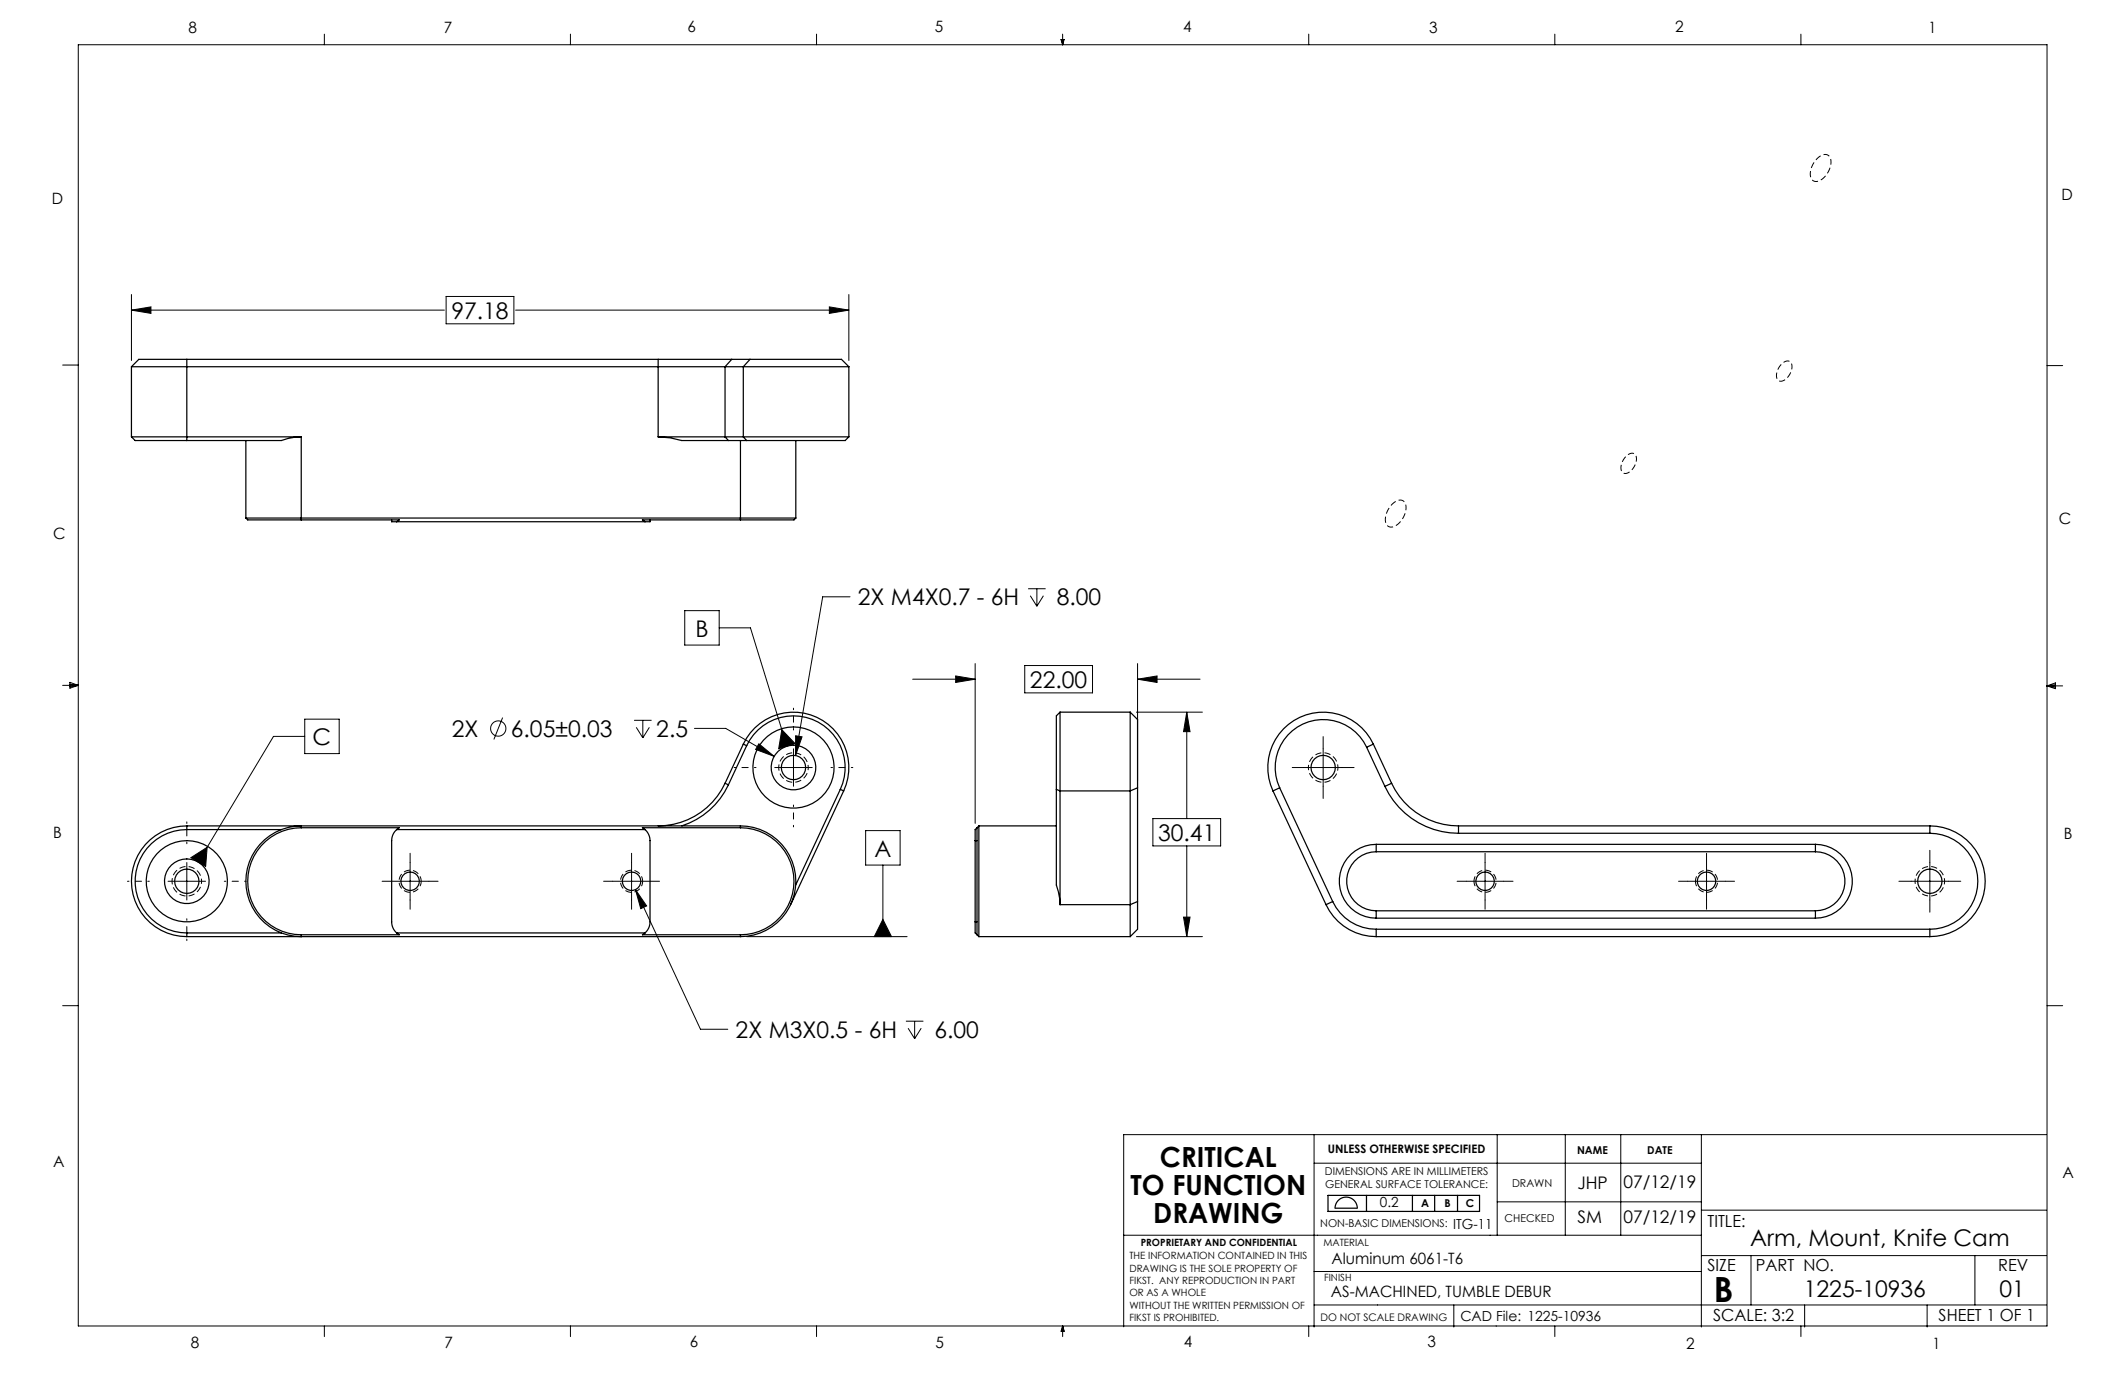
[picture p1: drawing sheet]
<svg xmlns="http://www.w3.org/2000/svg" width="432mm" height="279mm" viewBox="0 0 432 279" stroke-linecap="round" stroke-linejoin="round" font-family="sans-serif">
<g fill="none" stroke="#000" stroke-width=".25">
<path d="M26.7 74.5h120.6M26.7 74.5v14.3M38 73h-9.8l-1.5 1.5M38 73v16.5M38 73h95.7M133.7 73h15M133.7 73v15.8M147.3 74.5h3.7M147.3 74.5v14.3M148.7 73l-1.4 1.5M148.7 73h3.7M151 74.5h21.5"/>
<path d="M151 74.5v14.3M152.4 73h18.6l1.5 1.5M152.4 73l-1.4 1.5M172.5 74.5v14.3M26.7 88.8h34.5M26.7 88.8l.8 .7h10.5M50 89.5v15.8M61.2 88.8l-2.7 .3-1.3 .4h-19.2M61.2 88.8v16.8M133.7 88.8h13.6M133.7 88.8l2.5 .2 2.3 .5h9.5M147.3 88.8h3.7"/>
<path d="M147.3 88.8l.7 .7M148 89.5h3.7M150.5 89.5v16.1M151 88.8h21.5M151 88.8l.7 .7M161.7 89.5v15.8M172.5 88.8l-.8 .7h-20M50 105.3h111.7M50 105.3a.9 .9 0 0 0 1 .3h10.2M61.2 105.6h19.9l-.5 .4M79.6 105.6v.4h1M80.6 106h50.5"/>
<path d="M132.1 105.6v.4h-1M150.5 105.6h-20l.6 .4M161.7 105.3a.9 .9 0 0 1-1.1 .3h-10.1M147.3 159.2a15 15 0 0 1-13.6 8.6M147.3 159.2l.7 .3M148 159.5a15.7 15.7 0 0 1-9.5 8.3M151 151.2a11.2 11.2 0 0 1 15-5.4 11.2 11.2 0 0 1 5.4 14.9M151 151.2l.7 .3M151 151.2l-3.7 8M151.7 151.5a10.5 10.5 0 0 1 14-5.1 10.5 10.5 0 0 1 5.1 14M151.7 151.5l-3.7 8M215.4 144.7v16"/>
<path d="M215.4 144.7l-.7 .8v14.9M215.4 144.7h14.3M229.7 144.7v16M229.7 144.7l1.5 1.5v13.9M277.7 151.8a9.7 9.7 0 0 0-13-4.7 9.7 9.7 0 0 0-4.7 13M277.7 151.8l3.7 8M279.1 151.2a11.2 11.2 0 0 0-15-5.4 11.2 11.2 0 0 0-5.4 14.9M279.1 151.2l-1.4 .6M279.1 151.2l3.7 8M281.4 159.8a16.5 16.5 0 0 0 15 9.5M282.8 159.2a15 15 0 0 0 13.6 8.6M282.8 159.2l-1.4 .6"/>
<path d="M38 168.6a10.5 10.5 0 0 0-10.5 10.5 10.5 10.5 0 0 0 10.5 10.5M38 167.8a11.3 11.3 0 0 0-11.3 11.3 11.3 11.3 0 0 0 11.3 11.2M38 168.6h19.2M38 167.8h112.5M38 167.8v.8M61.2 168.2h19.9l-.5 .4M61.2 168.2v-.4a11.3 11.3 0 0 0-11.2 11.3 11.3 11.3 0 0 0 11.2 11.2v-.4M61.2 168.2a10.9 10.9 0 0 0-10.9 10.9 10.9 10.9 0 0 0 10.9 10.8M80.6 168.6a3 3 0 0 0-1 2.2v16.5a3 3 0 0 0 1 2.3M80.6 168.6h50.5M131.1 168.6a3 3 0 0 1 1 2.2v16.5a3 3 0 0 1-1 2.3M150.5 168.2h-20l.6 .4"/>
<path d="M150.5 168.2a10.9 10.9 0 0 1 10.8 10.9 10.9 10.9 0 0 1-10.8 10.8M150.5 167.8a11.3 11.3 0 0 1 11.2 11.3 11.3 11.3 0 0 1-11.2 11.2M150.5 167.8v.4M170.8 160.4l.6 .3M170.8 160.4l-9.1 19.4M171.4 160.7l-10.7 23.1M198.2 170.8h.3M198.2 170.8v16.5M198.5 168.2v21.7M198.5 168.2a1.63 1.63 0 0 0-.3 1.7v.9M198.9 167.8v22.5M198.9 167.8h15.8"/>
<path d="M198.9 167.8l-.4 .4M214.7 160.4v19.4l.4 1.4 .3 2.6M214.7 160.4l.7 .3M215.4 160.7h14.3M215.4 160.7v23.1M229.7 160.7v23.1M231.2 160.1l-1.5 .6M231.2 160.1v23.1M258.7 160.7l10.7 23.1M260 160.1l10.8 23.1M260 160.1l-1.3 .6M279.6 171.6a7.5 7.5 0 0 0-7.5 7.5 7.5 7.5 0 0 0 7.5 7.5"/>
<path d="M279.6 173.1a6 6 0 0 0-6 6 6 6 0 0 0 6 6M279.6 171.6h89.3M279.6 171.6v1.5M279.6 173.1h89.3M296.4 167.8h95.7M296.4 169.3h95.7M296.4 167.8v1.5M368.9 171.6a7.5 7.5 0 0 1 7.5 7.5 7.5 7.5 0 0 1-7.5 7.5M368.9 173.1a6 6 0 0 1 6 6 6 6 0 0 1-6 6M368.9 171.6v1.5M392.1 169.3a9.8 9.8 0 0 1 9.8 9.8 9.8 9.8 0 0 1-9.8 9.7M392.1 167.8a11.3 11.3 0 0 1 11.3 11.3 11.3 11.3 0 0 1-11.3 11.2"/>
<path d="M392.1 167.8v1.5M38 189.6h19.2M38 190.3h112.5M38 189.6v.7M80.6 189.6l.5 .3h-19.9M80.6 189.6h50.5M131.1 189.6l-.6 .3h20M150.5 189.9v.4M198.2 187.3v1a1.63 1.63 0 0 0 .3 1.6M198.2 187.3h.3M198.5 189.9l.4 .4M198.9 190.3h30.8"/>
<path d="M215.4 183.8h14.3M229.7 183.8v6.5M231.2 183.2v5.6l-1.5 1.5M231.2 183.2l-1.5 .6M269.4 183.8a11.3 11.3 0 0 0 10.2 6.5M270.8 183.2a9.7 9.7 0 0 0 8.8 5.6M270.8 183.2l-1.4 .6M279.6 190.3h112.5M279.6 188.8h112.5M279.6 186.6h89.3M279.6 185.1v1.5M279.6 188.8v1.5"/>
<path d="M279.6 185.1h89.3M368.9 185.1v1.5M392.1 188.8v1.5M269.9 242.9h30.7v3.3h-30.7zM271.9 244a2.26 2.26 0 0 1 2.5-.6 2.26 2.26 0 0 1 1.4 2.1h-4.5a2.26 2.26 0 0 1 .6-1.5zM277.7 242.9v3.3M287 242.9v3.3M291.5 242.9v3.3M296.2 242.9v3.3"/>
<circle cx="161.2" cy="156" r="8.3"/>
<circle cx="161.2" cy="156" r="4.5"/>
<circle cx="161.2" cy="156" r="2.48"/>
<circle cx="268.9" cy="156" r="2.48"/>
<circle cx="38" cy="179.1" r="4.5"/>
<circle cx="38" cy="179.1" r="8.3"/>
<circle cx="38" cy="179.1" r="2.48"/>
<circle cx="83.3" cy="179.1" r="1.88"/>
<circle cx="128.3" cy="179.1" r="1.88"/>
<circle cx="301.8" cy="179.1" r="1.88"/>
<circle cx="346.8" cy="179.1" r="1.88"/>
<circle cx="392.1" cy="179.1" r="2.48"/>
</g>
<g fill="none" stroke="#000" stroke-width=".2">
<path d="M15.9 9.1h400.1v260.3h-400.1zM65.9 6.9v2.2M115.9 6.9v2.2M165.9 6.9v2.2M215.6 8h.6l-.3 1.1zM215.7 8l.2 1.1M215.9 6.9v2.2M216 8l-.1 1.1M265.9 6.9v2.2M315.9 6.9v2.2M365.9 6.9v2.2M26.7 59.8v13.4"/>
<path d="M172.5 59.8v13.4M12.7 74.2h3.2M26.7 63l4-.6v1.3zM26.7 63h63.6M90.7 60.2h13.7v5.6h-13.7zM104.8 63h67.7M168.5 62.4l4 .6-4 .7zM416 74.3h3.1M208.9 119.6h3.6M210.7 119.6v3.6M12.7 139.3h3.2M14.2 139l1.7 .3"/>
<path d="M14.2 138.7l1.7 .6-1.7 .5zM15.9 139.3l-1.7 .2M139.1 124.1h7v7h-7zM146.1 127.6h6.4l7.4 24M172.7 121.3h-5.5l-5.5 32.2M185.5 138h12.7M194.2 137.4l4 .6-4 .7zM198.2 134.8v32.5M208.2 135.2h13.8v5.6h-13.8zM209.4 121.1l1.3 2.1M212 121.1l-1.3 2.1M231.2 138l3.9-.6v1.3z"/>
<path d="M231.2 134.8v24M231.2 138h12.7M416 139.4h3.1M416 139.4l1.7-.6v1.1zM416 139.4l1.7 .2M417.7 139.1l-1.7 .3M61.9 149.6h-6.3l-15.3 25.6M61.9 146.1h7v7h-7zM102.1 145.8l-1.7 4.5M128.8 146.4h3.6M129.3 147.8l1.3 2.1M130.6 146.4v3.5"/>
<path d="M132 147.8l-1.4 2.1M141.1 148h6.4l9.8 5.7M154.2 151.1l3.1 2.6-3.8-1.4zM157.4 156h7.6M158.9 148.3l2.7 2.8-3.4 1zM161.2 152.2v7.6M161.7 149.5l1.3 .2-1.3 3.8zM230.9 144.7h13.4M241.2 144.7l.6 4h-1.3zM241.2 144.7v21.6M265.1 156h7.6M268.9 152.2v7.6"/>
<path d="M34.2 179.1h7.6M38 175.3v7.6M38.8 174.3l3.3-2.1-.3 3.9zM79.5 179.1h7.6M83.3 175.3v7.6M124.5 179.1h7.6M128.3 175.3v7.6M175.9 168.8h7v7h-7zM179.4 175.8v14.5M234.3 166.3h13.7v5.6h-13.7zM241.2 171.9v18.4M298 179.1h7.6"/>
<path d="M301.8 175.3v7.6M343 179.1h7.6M346.8 175.3v7.6M388.3 179.1h7.7M392.1 175.3v7.6M129.1 180.8l2.3 3.3-1.2 .5zM129.1 180.8l13.2 28.3h5.6M151.7 190.3h32.6M179.4 186.8l1.8 3.5h-3.5zM230.9 190.3h13.4M240.5 186.4h1.3l-.6 3.9zM12.7 204.4h3.2"/>
<path d="M184.1 207.5h3.5M184.5 208.9l1.4 2.2M185.9 207.5v3.6M187.2 208.9l-1.3 2.2M416 204.4h3.1M267 230.6v39.1M267 236.4h78.7M304.2 230.6v20.4M318.1 230.6v20.4M329.3 230.6v20.4M345.7 230.6v39.1M415.8 230.6h-187.5v39"/>
<path d="M228.3 251h117.5M267 258.4h78.7M304.2 244.2h41.5M345.7 255.1h70.1M345.7 245.9h70.1M355.8 255.1v10.1M401.3 255.1v10.1M65.9 269.4v2.2M115.9 269.4v2.2M165.9 269.4v2.2M215.9 269.4v2.2M215.9 269.4l.4 1.1h-.7z"/>
<path d="M215.9 269.4l.2 1.1M215.9 269.4l-.1 1.1M265.9 269.4v2.2M267 265.2h148.8M295.4 265.2v4.5M304 269.4v.1M315.9 269.4v2.2M365.9 269.4v2.2M366.7 265.2v4.5M391.6 265.2v4.5"/>
<circle cx="101.2" cy="148" r="1.56"/>
</g>
<path d="M372.1 32.9a4.1 4.1 0 0 1-3.1 4 1.53 1.53 0 0 1-1.1-2.2 4 4 0 0 1 3-3.3 1.28 1.28 0 0 1 1.2 1.5M364.1 74.5a3 3 0 0 1-2.3 3 1.36 1.36 0 0 1-.7-2.1 2.47 2.47 0 0 1 2.5-2l.4 .3 .1 .8M332.5 93.2a3 3 0 0 1-2.3 3 1.36 1.36 0 0 1-.7-2.1 2.47 2.47 0 0 1 2.5-1.9l.3 .3 .2 .7M285.7 103.1a4.1 4.1 0 0 1-3.1 4 1.53 1.53 0 0 1-1-2.1 4 4 0 0 1 3-3.4 1.28 1.28 0 0 1 1.1 1.5M164.2 156a3 3 0 0 1-4.4 2.6 3 3 0 0 1-.2-5.1 3 3 0 0 1 4.6 2.2v.3M265.9 156a3 3 0 0 0 4.4 2.6 3 3 0 0 0 .2-5.1 3 3 0 0 0-4.6 2.2v.3M41 179.1a3 3 0 0 1-4.5 2.6 3 3 0 0 1-.2-5.1 3 3 0 0 1 4.7 2.2v.3M389.1 179.1a3 3 0 0 0 4.5 2.6 3 3 0 0 0 .2-5.1 3 3 0 0 0-4.6 2.2l-.1 .3" fill="none" stroke="#000" stroke-width=".2" stroke-dasharray="1.3 .6" stroke-dashoffset=".7" stroke-linecap="butt"/>
<path d="M85.6 179.1a2.25 2.25 0 0 1-3.3 2 2.25 2.25 0 0 1-.2-3.9 2.25 2.25 0 0 1 3.5 1.7v.2M130.6 179.1a2.25 2.25 0 0 1-3.3 2 2.25 2.25 0 0 1-.2-3.9 2.25 2.25 0 0 1 3.5 1.7v.2M299.5 179.1a2.25 2.25 0 0 0 3.3 2 2.25 2.25 0 0 0 .2-3.9 2.25 2.25 0 0 0-3.5 1.7v.2M344.5 179.1a2.25 2.25 0 0 0 3.3 2 2.25 2.25 0 0 0 .2-3.9 2.25 2.25 0 0 0-3.5 1.7v.2" fill="none" stroke="#000" stroke-width=".2" stroke-dasharray="1.3 .6" stroke-dashoffset=".2" stroke-linecap="butt"/>
<path d="M153.6 156h-4.4M161.2 148.3v-4.4M168.9 156h4.4M30.3 179.1h-4.4M38 171.5v-4.5M45.6 179.1h4.4M161.2 163.6v4.4M38 186.7v4.4" fill="none" stroke="#000" stroke-width=".2" stroke-dasharray="15.2 1.3 1.3 1.3" stroke-dashoffset="14.9"/>
<g fill="none" stroke="#000" stroke-width=".2" stroke-dasharray="15.2 1.3 1.3 1.3">
<path d="M265.1 156h-2.5M268.9 152.2v-2.5M268.9 159.8v2.4M272.7 156h2.5M79.5 179.1h-1.8M83.3 175.3v-1.9M87.1 179.1h1.9M124.5 179.1h-1.8M128.3 175.3v-1.9M132.1 179.1h1.9M298 179.1h-1.9M301.8 175.3v-1.9"/>
<path d="M305.6 179.1h1.9M343 179.1h-1.9M346.8 175.3v-1.9M350.6 179.1h1.9M388.3 179.1h-2.4M392.1 175.3v-2.5M396 179.1h2.4M83.3 182.9v1.9M128.3 182.9v1.9M301.8 182.9v1.9M346.8 182.9v1.9M392.1 182.9v2.5"/>
</g>
<g fill="#000">
<path d="M161.7 149.5v4l1.3-3.8zM129.1 180.8l1.1 3.8 1.2-.5zM154.2 151.1l-.7 1.2 3.8 1.4zM26.7 63l4-.6v1.3zM168.5 62.4l4 .6-4 .7zM240.5 186.4h1.3l-.6 3.9zM241.2 144.7l.6 4h-1.3zM231.2 138l3.9-.6v1.3zM194.2 137.4l4 .6-4 .7z"/>
<path d="M179.4 186.8l1.8 3.5h-3.5zM158.9 148.3l2.7 2.8-3.4 1zM38.8 174.3l3.3-2.1-.3 3.9z"/>
</g>
<text font-size="7.1" x="348.2" y="264.6">B</text>
<g font-size="5.6">
<text x="235.7" y="237.2">CRITICAL</text>
<text x="229.7" y="242.8">TO FUNCTION</text>
<text x="234.3" y="248.5">DRAWING</text>
</g>
<g font-size="4.7">
<text x="91.7" y="64.8">97.18</text>
<text x="174.3" y="123">2X M4X0.7 - 6H</text>
<text x="214.7" y="123">8.00</text>
<text x="141.3" y="129.3">B</text>
<text x="209.3" y="139.8">22.00</text>
<text x="91.8" y="149.7">2X</text>
<text x="103.8" y="149.7">6.05±0.03</text>
<text x="133.4" y="149.7">2.5</text>
<text x="63.5" y="151.4">C</text>
<text x="235.3" y="170.9">30.41</text>
<text x="177.7" y="174">A</text>
<text x="149.5" y="210.9">2X M3X0.5 - 6H</text>
<text x="189.9" y="210.9">6.00</text>
<text x="355.7" y="253.2">Arm, Mount, Knife Cam</text>
<text x="366.5" y="263.5">1225-10936</text>
<text x="406.3" y="263.5">01</text>
</g>
<g font-size="3.5">
<text x="320.5" y="241.6">JHP</text>
<text x="329.9" y="241.5">07/12/19</text>
<text x="320.5" y="248.6">SM</text>
<text x="329.9" y="248.5">07/12/19</text>
</g>
<g font-size="3.4">
<text x="347" y="249.4">TITLE:</text>
<text x="347" y="258.2">SIZE</text>
<text x="356.8" y="258.2">PART NO.</text>
<text x="406" y="258.2">REV</text>
<text x="348.1" y="268.5">SCALE: 3:2</text>
<text x="393.9" y="268.5">SHEET 1 OF 1</text>
</g>
<g font-size="3.2">
<text x="38.3" y="6.7">8</text>
<text x="90.2" y="6.7">7</text>
<text x="139.7" y="6.5">6</text>
<text x="190" y="6.5">5</text>
<text x="240.4" y="6.6">4</text>
<text x="290.4" y="6.7">3</text>
<text x="340.4" y="6.5">2</text>
<text x="391.9" y="6.7">1</text>
<text x="10.6" y="41.4">D</text>
<text x="418.9" y="40.7">D</text>
<text x="418.4" y="106.4">C</text>
<text x="10.8" y="109.5">C</text>
<text x="10.8" y="170.2">B</text>
<text x="419.4" y="170.6">B</text>
<text x="10.8" y="237.2">A</text>
<text x="419.1" y="239.3">A</text>
<text x="270.6" y="256.8">Aluminum 6061-T6</text>
<text x="270.4" y="263.5">AS-MACHINED, TUMBLE DEBUR</text>
<text x="38.8" y="273.8">8</text>
<text x="90.4" y="273.8">7</text>
<text x="140.2" y="273.8">6</text>
<text x="190.1" y="273.9">5</text>
<text x="240.5" y="273.8">4</text>
<text x="290" y="273.8">3</text>
<text x="342.6" y="274.1">2</text>
<text x="392.7" y="274.1">1</text>
</g>
<g font-size="2.8">
<text x="280.4" y="245.3">0.2</text>
<text x="295.3" y="249.6">ITG-11</text>
<text x="296.7" y="268.5">CAD File: 1225-10936</text>
</g>
<text font-size="2.4" x="269.8" y="234.2">UNLESS OTHERWISE SPECIFIED</text>
<g font-size="2.2">
<text x="269.2" y="238.8">DIMENSIONS ARE IN MILLIMETERS</text>
<text x="320.4" y="234.5">NAME</text>
<text x="334.7" y="234.5">DATE</text>
<text x="269.3" y="241.4">GENERAL SURFACE TOLERANCE:</text>
<text x="288.8" y="245.3">A</text>
<text x="293.5" y="245.3">B</text>
<text x="297.8" y="245.3">C</text>
<text x="307.2" y="241.2">DRAWN</text>
<text x="268.3" y="249.4">NON-BASIC DIMENSIONS:</text>
<text x="305.7" y="248.3">CHECKED</text>
</g>
<text font-size="2.1" x="268.3" y="268.5">DO NOT SCALE DRAWING</text>
<g font-size="2">
<text x="229.5" y="255.9">THE INFORMATION CONTAINED IN THIS</text>
<text x="231.8" y="253.1">PROPRIETARY AND CONFIDENTIAL</text>
<text x="268.9" y="253.1">MATERIAL</text>
<text x="229.5" y="258.4">DRAWING IS THE SOLE PROPERTY OF</text>
<text x="229.5" y="260.9">FIKST. ANY REPRODUCTION IN PART</text>
<text x="229.5" y="263.4">OR AS A WHOLE</text>
<text x="269.1" y="260.3">FINISH</text>
<text x="229.5" y="266">WITHOUT THE WRITTEN PERMISSION OF</text>
<text x="229.5" y="268.5">FIKST IS PROHIBITED.</text>
</g>
</svg>
